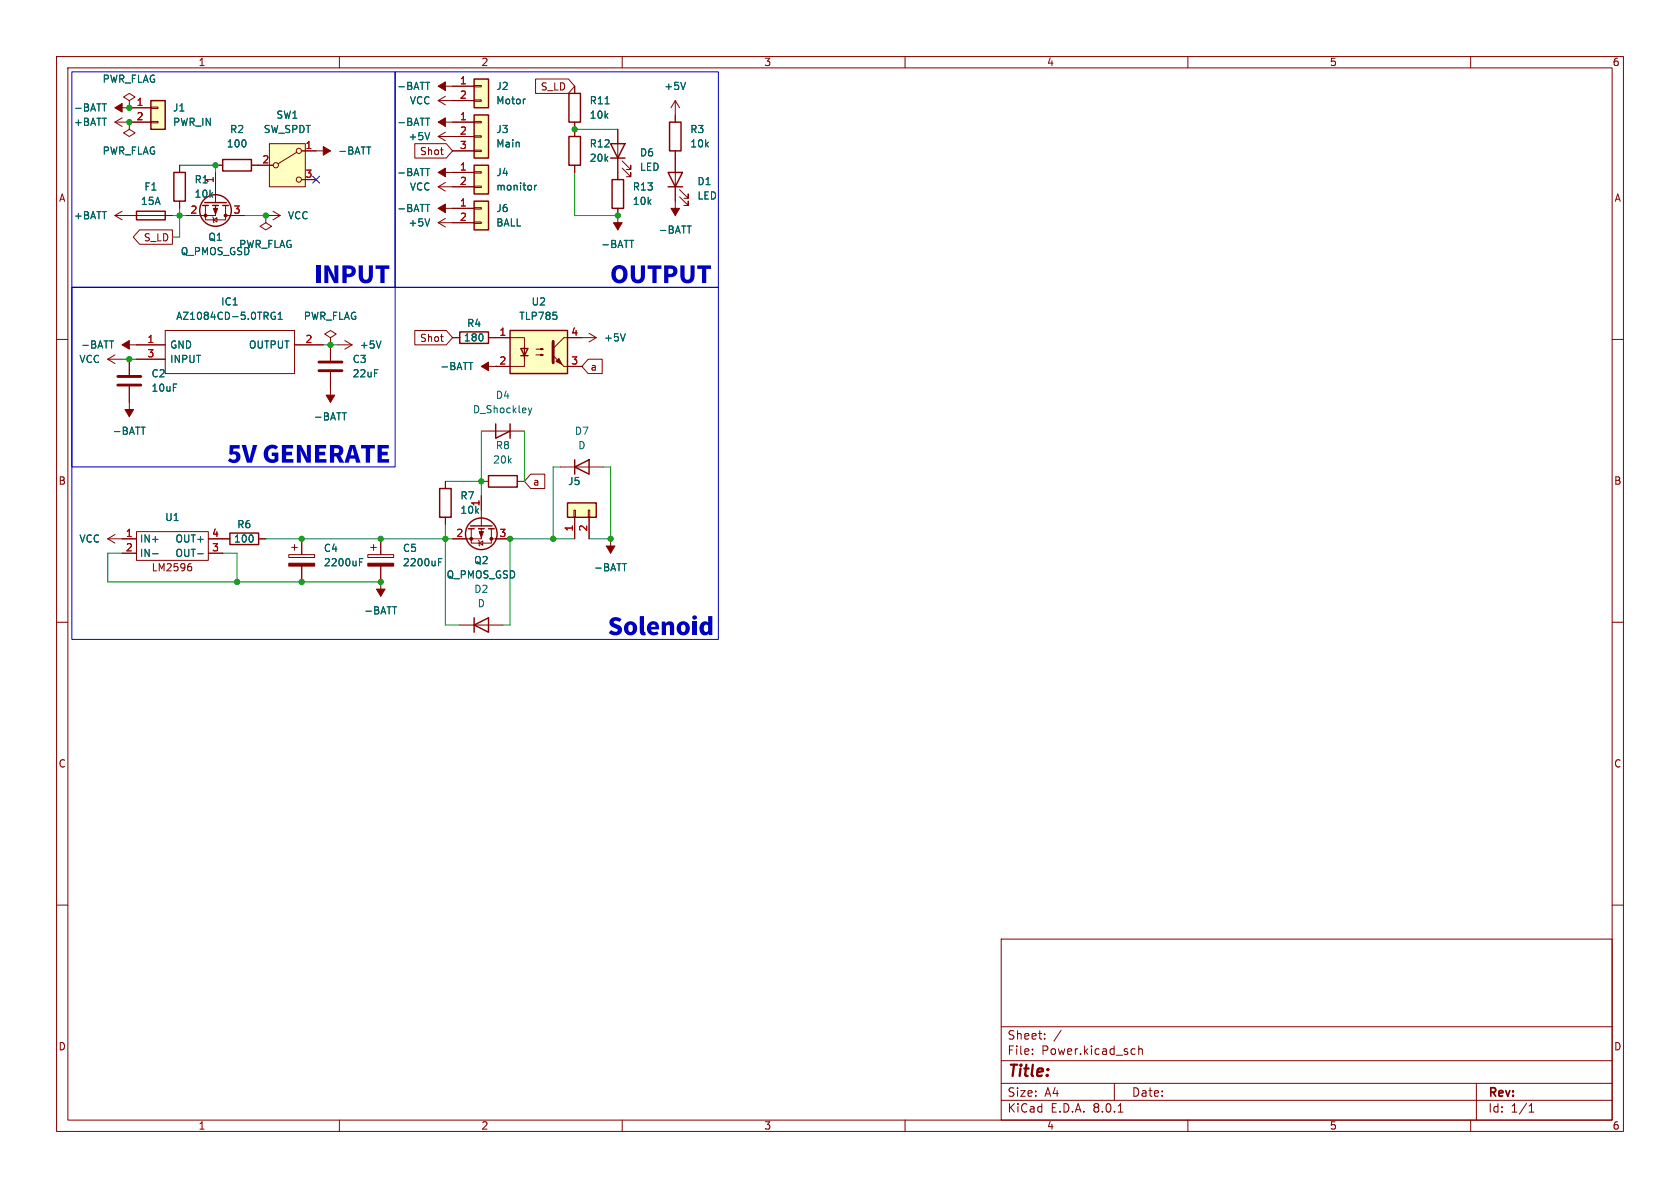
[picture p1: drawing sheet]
<svg xmlns="http://www.w3.org/2000/svg" width="297mm" height="210mm" viewBox="0 0 297 210" stroke-linecap="round" stroke-linejoin="round" font-family="sans-serif">
<g fill="none" stroke="#840000" stroke-width=".18">
<path d="M10 10h277v190h-277zM12 12h273v186h-273zM20.3 19.1h2.6M22.9 17.8l1-.7-1-.6-1.1 .6 1.1 .7v1.3M22.9 19.1h.1M60 10v2M110 10v2M160 10v2M210 10v2M260 10v2M20.3 38.1h10.2M20.3 38.1l1.3 .8"/>
<path d="M20.3 21.6l1.3 .8M20.3 21.6h2.6M21.6 37.3l-1.3 .8M21.6 20.8l-1.3 .8M22.9 21.6v1.3l1 .6-1 .6-1.1-.6 1.1-.6M22.9 21.6h.1M31.7 29.2v1.3M31.7 35.6v1.2M47 38.1v1.3l1 .6-1 .6-1-.6 1-.6M47 38.1h.1M77.5 30.5h2.5M101.6 22.9v1.2"/>
<path d="M101.6 29.2v1.3M10 60h2M29.2 58.4h22.9v7.6h-22.9zM285 60h2M19 63.5l1.3 .8M19 63.5h2.6M20.3 62.7l-1.3 .8M21.6 61h7.6M22.9 63.5v2.8M22.9 68.3v5.4M24.1 63.5h5.1M52.1 61h5"/>
<path d="M58.4 61v2.8M58.4 65.8v5.3M19 95.3h5.1M19 95.3l1.3 .7M20.3 94.5l-1.3 .8M21.6 97.8h2.5M24.1 94h12.7v5.1h-12.7zM33.5 99.6h.3M36.8 95.3h3.8M36.8 97.8h2.6M45.7 95.3h1.3M51.1 98h4.5v.6h-4.5z"/>
<path d="M51.6 96.8h1M52.1 96.3v1M53.3 95.3v2.7M65 98h4.6v.6h-4.6zM65.5 96.8h1M66 96.3v1M67.3 95.3v2.7M83.3 93.5v2.5h3.6v-2.5M84.6 95.5l.1 .1v.8l.1 .1M84.7 96l.6-.4v.8zM85.1 93.5v1.8h-5.1M85.1 87.6v5.4"/>
<path d="M85.1 85.1h1.3M86.9 95.3h3.3M91.4 85.1h1.3M99.1 82.6h7.6M107.9 95.3h.1M107.9 95.3v2.5M10 110h2M33.4 100.1h.3l.2 .3-.1 .4-.4 .1M53.3 100.1v2.8M67.3 100.1v5.3M81.3 110.5h7.6M285 110h2"/>
<path d="M10 160h2M285 160h2M177 166h108v32h-108zM60 198v2M110 198v2M160 198v2M177 194.5h108M177 191.5h108M177 187.5h108M177 181.5h108M182.5 186.3v.1M182.5 185.5v.1"/>
<path d="M184.7 183.6v.1M184.7 182.8v.1M187.6 182.1l-1.3 2M197 191.5v3M197.7 196.6h.8M200.2 185.4l.5 .1M200.7 186.3l-.5 .1M201.3 185.5l.2-.1 .4 .1 .1 .9M201.3 184.9v1.5M210 198v2M260 198v2M261 191.5v6.5"/>
<path d="M270.3 196.6h.9M270.3 195.5l.4-.4v1.5"/>
</g>
<g fill="none" stroke="#840000" stroke-width=".25">
<path d="M24.1 37.3h5.1v1.6h-5.1zM30.7 30.5h2.1v5.1h-2.1zM100.6 24.1h2v5.1h-2zM40.6 94.2h5.1v2.1h-5.1zM82.8 93.5h1M83.2 93h3.8M84.6 93.5h1M86.4 84.1h5v2h-5zM86.4 93.5h1M101.6 82.6l2.5-1.3v2.5zM101.6 81.3v2.5M83.8 110.5l2.6-1.3v2.6z"/>
<path d="M83.8 109.2v2.6"/>
<circle cx="85.1" cy="94.4" r="2.79"/>
</g>
<g fill="#840000" stroke="#840000" stroke-width=".18">
<path d="M84.7 94h.8l-.4 1z"/>
<path d="M21.6 61l1.3-.8v1.5z"/>
<path d="M20.3 19.1l1.3-.8v1.5z"/>
<path d="M57.7 69.9h1.5l-.8 1.2z"/>
<path d="M22.1 72.4h1.5l-.7 1.3z"/>
<path d="M66.5 104.1h1.6l-.8 1.3z"/>
<path d="M51.1 99.6h4.5v.5h-4.5z"/>
<path d="M65 99.6h4.6v.5h-4.6z"/>
<path d="M77.5 30.5l1.2-.8v1.5z"/>
<path d="M107.2 96.5h1.5l-.8 1.3z"/>
<circle cx="83.3" cy="95.2" r=".25"/>
<circle cx="86.9" cy="95.2" r=".25"/>
</g>
<g fill="none" stroke="#006464" stroke-width=".18">
<path d="M18.1 18.4h.7M75.2 29.8h.8M48.6 55.3a.59 .59 0 0 0-.7 .5 .59 .59 0 0 0 .7 .6l.1-.5h-.3M49.2 56.5h.7M49.2 55.6l.3-.4v1.3M19.4 60.3h.7M24.9 75.5h.8M60.5 73h.7M27 97.9h.9M35 97.9h.9M63.6 99.4h.4M63.6 98.8h.6"/>
<path d="M77.5 99.4h.4M77.5 98.8h.6M110 99.6h.8M69.4 107.3h.7"/>
</g>
<path d="M20.8 68.1h4.1M20.8 66.5h4.1M56.4 65.5h4.1M56.4 64h4.1" fill="none" stroke="#840000" stroke-width=".51"/>
<path d="M100.3 88.9h5.1v2.5h-5.1z" fill="#ffffc2"/>
<path d="M85.1 76.2h7.6M78.7 85.1v1.3M78.7 91.4v1.3M101.5 90.2h.2v1.2h-.2zM101.6 91.4v3.9M104 90.2h.3v1.2h-.3zM104.1 91.4v3.9" fill="none" stroke="#840000" stroke-width=".18"/>
<path d="M87.6 74.9v2.6l2.6-1.3M90.2 74.9v2.6M77.7 86.4h2.1v5h-2.1zM100.3 88.9h5.1v2.5h-5.1z" fill="none" stroke="#840000" stroke-width=".25"/>
<path d="M93.4 72.1l.3 .9M93.7 73l-.2 .3M94 72.1l-.3 .9" fill="none" stroke="#006464" stroke-width=".18"/>
<path d="M90.2 58.4h10.1v7.6h-10.1z" fill="#ffffc2"/>
<path d="M107.9 25.4h2.6l-1.3 2.5zM107.9 27.9h2.6M108.2 31.8h2v5h-2zM118.1 30.5h2.5l-1.2 2.5zM118.1 33h2.5M118.4 21.6h2v5.1h-2zM81.3 58.7h5.1v2h-5.1zM90.2 58.4h10.1v7.6h-10.1zM92.1 61.6h1.2l-.6 1.3zM92.1 62.9h1.2" fill="none" stroke="#840000" stroke-width=".25"/>
<g fill="none" stroke="#840000" stroke-width=".18">
<path d="M77.5 15.2h2.5M77.5 17.8l1.2 .7M77.5 17.8h2.5M78.7 17l-1.2 .8M119.4 17.8v3.8M119.4 17.8l-.8 1.3M119.4 17.8l.7 1.3M77.5 21.6h2.5M77.5 24.1l1.2 .8M77.5 24.1h2.5M78.7 23.4l-1.2 .7M109.2 22.9v8.9"/>
<path d="M109.2 36.8v3.8M110 29.7l1.5 1.5v-.7v.7h-.8M110 28.4l1.5 1.6v-.8v.8h-.8M119.4 26.7v11.4M120.1 34.8l1.6 1.5v-.7v.7h-.8M120.1 33.5l1.6 1.6v-.8v.8h-.8M80 59.7h1.3M86.4 59.7h6.3v3.8v-1.9M104.1 58.9l1.3 .8M105.4 59.7h-5.7l-1.9 1.9M105.4 59.7l-1.3 .8M92.7 62.9v1.9h-7.6"/>
<path d="M94.7 62.7h1.3l-.4 .2v-.3l.4 .1M94.7 61.7h1.3l-.4 .1v-.2l.4 .1M99.7 64.8h3.2"/>
</g>
<g fill="#840000" stroke="#840000" stroke-width=".18">
<path d="M97.8 62.9l1.9 1.9z"/>
<path d="M98.3 63.9l.5-.5 .5 1z"/>
<path d="M85.1 64.8l1.3-.8v1.5z"/>
<path d="M118.6 36.8h1.5l-.7 1.3z"/>
<path d="M108.5 39.4h1.5l-.8 1.2z"/>
<path d="M77.5 21.6l1.2-.8v1.6z"/>
<path d="M77.5 15.2l1.2-.7v1.5z"/>
</g>
<path d="M97.8 60.3v3.8" fill="none" stroke="#840000" stroke-width=".51"/>
<path d="M75.2 14.5h.8M121.2 14.5l-.4 1.3M75.2 20.9h.8M76 23.4l-.5 1.3M121.5 39.9h.7M98.4 55.8v.5M110.5 59l-.4 1.3M111.3 42.5h.7M82.9 64.1h.7" fill="none" stroke="#006464" stroke-width=".18"/>
<path d="M83.8 35.6h2.6v5h-2.6z" fill="#ffffc2"/>
<path d="M80 36.8h3.8M80 39.4h3.8M83.8 39.2h1.3v.3h-1.3zM83.8 36.7h1.3v.3h-1.3z" fill="none" stroke="#840000" stroke-width=".18"/>
<path d="M83.8 35.6h2.6v5h-2.6z" fill="none" stroke="#840000" stroke-width=".25"/>
<path d="M83.8 29.2h2.6v5.1h-2.6z" fill="#ffffc2"/>
<path d="M77.5 39.4l1.2 .7M77.5 39.4h2.5M78.7 38.6l-1.2 .8M80 30.5h3.8M80 33h3.8M83.8 32.9h1.3v.2h-1.3zM83.8 30.4h1.3v.2h-1.3z" fill="none" stroke="#840000" stroke-width=".18"/>
<path d="M83.8 29.2h2.6v5.1h-2.6z" fill="none" stroke="#840000" stroke-width=".25"/>
<path d="M76 38.7l-.5 1.2M94.5 32.8v.8M94.9 32.8l-.4 .2" fill="none" stroke="#006464" stroke-width=".18"/>
<path d="M83.8 20.3h2.6v7.6h-2.6z" fill="#ffffc2"/>
<path d="M80 21.6h3.8M80 24.1h3.8M80 26.7h3.8M83.8 26.5h1.3v.3h-1.3zM83.8 24h1.3v.3h-1.3zM83.8 21.5h1.3v.2h-1.3z" fill="none" stroke="#840000" stroke-width=".18"/>
<path d="M83.8 20.3h2.6v7.6h-2.6z" fill="none" stroke="#840000" stroke-width=".25"/>
<path d="M83.8 14h2.6v5.1h-2.6z" fill="#ffffc2"/>
<path d="M80 15.2h3.8M80 17.8h3.8M83.8 17.7h1.3v.2h-1.3zM83.8 15.1h1.3v.3h-1.3zM101.6 15.2v1.3M77.5 33l1.2 .8M77.5 33h2.5M77.5 36.8h2.5M78.7 32.3l-1.2 .7M101.6 21.6v1.3" fill="none" stroke="#840000" stroke-width=".18"/>
<path d="M83.8 14h2.6v5.1h-2.6zM100.6 16.5h2v5.1h-2z" fill="none" stroke="#840000" stroke-width=".25"/>
<path d="M92.8 17.5h.1M107 18.4h.7M75.2 36.1h.8" fill="none" stroke="#006464" stroke-width=".18"/>
<path d="M77.5 36.8l1.2-.7v1.5z" fill="#840000" stroke="#840000" stroke-width=".18"/>
<path d="M47.6 25.4h6.4v7.6h-6.4z" fill="#ffffc2"/>
<g fill="none" stroke="#840000" stroke-width=".18">
<path d="M36.3 36.3v2.6h3.6v-2.6M37.6 38.4l.1 .1v.7l.1 .2M37.7 38.9l.7-.4v.7zM38.1 36.3v1.8h-5.1M38.1 29.2h1.3M38.1 30.5v5.3M39.9 38.1h3.3M44.4 29.2h3.9M47 38.1h2.5M47.6 25.4h6.4v7.6h-6.4zM48.3 37.3l1.2 .8M49.5 38.1l-1.2 .8"/>
<path d="M52.5 26.9l-3.4 2.1M53.3 26.7h5.1M53.3 31.8h2.6M58.4 59.7l1-.6-1-.7-1 .7 1 .6v1.3M58.4 61h.1M59.7 61h2.5M61 60.2l1.2 .8M62.2 61l-1.2 .7"/>
<circle cx="48.8" cy="29.2" r=".46"/>
<circle cx="52.8" cy="26.7" r=".46"/>
<circle cx="52.8" cy="31.8" r=".46"/>
</g>
<g fill="none" stroke="#840000" stroke-width=".25">
<path d="M35.8 36.3h1M36.2 35.8h3.8M37.6 36.3h1M39.4 28.2h5v2h-5zM39.4 36.3h1"/>
<circle cx="38.1" cy="37.2" r="2.79"/>
</g>
<g fill="#840000" stroke="#840000" stroke-width=".18">
<path d="M37.7 36.8h.8l-.4 1z"/>
<path d="M57.1 25.9l1.3 .8-1.3 .7z"/>
<circle cx="36.3" cy="38.1" r=".25"/>
<circle cx="39.9" cy="38.1" r=".25"/>
</g>
<path d="M64.8 26h.7M67.4 60.3l-.5 1.2" fill="none" stroke="#006464" stroke-width=".18"/>
<path d="M26.7 17.8h2.5v5.1h-2.5z" fill="#ffffc2"/>
<path d="M22.9 19.1h3.8M26.7 18.9h1.2v.3h-1.2zM94.7 14h5.8l1.1 1.2-1.1 1.3h-5.8zM22.9 21.6h3.8M26.7 21.5h1.2v.2h-1.2zM73.3 25.4h5.6l1.1 1.3-1.1 1.2h-5.6zM24.7 40.6h5.8v2.6h-5.8l-1.1-1.3zM73.3 58.4h5.6l1.1 1.3-1.1 1.3h-5.6zM104 63.5h2.5v2.5h-2.5l-1.1-1.2zM93.8 83.8h2.5v2.6h-2.5l-1.1-1.3z" fill="none" stroke="#840000" stroke-width=".18"/>
<path d="M26.7 17.8h2.5v5.1h-2.5z" fill="none" stroke="#840000" stroke-width=".25"/>
<path d="M125.2 108.9h.7v3.4h-.6v-.3a.98 .98 0 0 1-1.2 .2 .98 .98 0 0 1-.4-1.1h.7a.45 .45 0 0 0 .2 .5 .45 .45 0 0 0 .6-.1v-.9a.47 .47 0 0 0-.6-.1 .47 .47 0 0 0-.2 .6h-.7a.98 .98 0 0 1 .4-1.1 .98 .98 0 0 1 1.1 .1z" fill="#0000c2"/>
<path d="M12.7 12.7h57.1v38.1h-57.1zM69.8 12.7h57.2v38.1h-57.2zM12.7 50.8h57.1v31.8h-57.1zM12.7 50.8h114.3v62.2h-114.3z" fill="none" stroke="#0000c2" stroke-width=".18"/>
<g fill="none" stroke="#009600" stroke-width=".18">
<path d="M30.5 38.1h2.5M31.7 36.8v5.1h-1.2M31.7 29.2h6.4v1.3M43.2 38.1h3.8M101.6 30.5v7.6h7.6M101.6 22.9h7.6M21.6 63.5h2.5M57.1 61h2.6M85.1 76.2v11.4M92.7 76.2v8.9M21.6 97.8h-2.6v5.1h48.3M39.4 97.8h2.5v5.1"/>
<path d="M47 95.3h33M78.7 92.7v17.8h2.6M78.7 85.1h6.4M99.1 82.6h-1.3v12.7M101.6 95.3h-11.4v15.2h-1.3M106.7 82.6h1.2v12.7h-3.8"/>
</g>
<path d="M55.3 31.1l1.2 1.3M56.5 31.1l-1.2 1.3" fill="none" stroke="#000084" stroke-width=".18"/>
<g fill="none" stroke="#006464" stroke-width=".18">
<path d="M18.1 18.4h.7M75.2 14.5h.8M92.8 17.5h.1M107 18.4h.7M121.2 14.5l-.4 1.3M64.8 26h.7M75.2 20.9h.8M75.2 36.1h.8M75.2 29.8h.8M76 23.4l-.5 1.3M76 38.7l-.5 1.2M94.5 32.8v.8"/>
<path d="M94.9 32.8l-.4 .2M121.5 39.9h.7M48.6 55.3a.59 .59 0 0 0-.7 .5 .59 .59 0 0 0 .7 .6l.1-.5h-.3M49.2 56.5h.7M49.2 55.6l.3-.4v1.3M98.4 55.8v.5M110.5 59l-.4 1.3M111.3 42.5h.7M19.4 60.3h.7M24.9 75.5h.8M60.5 73h.7M67.4 60.3l-.5 1.2"/>
<path d="M82.9 64.1h.7M27 97.9h.9M35 97.9h.9M63.6 99.4h.4M63.6 98.8h.6M77.5 99.4h.4M77.5 98.8h.6M110 99.6h.8M69.4 107.3h.7"/>
</g>
<g fill="none" stroke="#840000" stroke-width=".18">
<path d="M22.9 19.1h.1M22.9 19.1h3.8M80 15.2h3.8M80 17.8h3.8M101.6 15.2v1.3M22.9 21.6h.1M22.9 21.6h3.8M22.9 38.1h1.2M29.2 38.1h1.3M31.7 29.2v1.3M31.7 35.6v1.2M33 38.1h2.6"/>
<path d="M38.1 29.2h1.3M38.1 30.5v2.5M40.6 38.1h2.6M44.4 29.2h3.9M47 38.1h.1M53.3 26.7h2.6M53.3 31.8h2.6M80 36.8h3.8M80 39.4h3.8M80 30.5h3.8M80 33h3.8M80 21.6h3.8"/>
<path d="M80 24.1h3.8M80 26.7h3.8M101.6 21.6v2.5M101.6 29.2v1.3M109.2 22.9v2.5M109.2 27.9v3.9M109.2 36.8v1.3M119.4 20.3v1.3M119.4 26.7v3.8M119.4 33v2.6M80 59.7h1.3M86.4 59.7h3.8"/>
<path d="M100.3 59.7h2.6M22.9 63.5v2.8M22.9 68.3v2.8M24.1 61h5.1M24.1 63.5h5.1M52.1 61h5M58.4 61h.1M58.4 61v2.8M58.4 65.8v2.8M87.6 64.8h2.6M100.3 64.8h2.6M21.6 95.3h2.5"/>
<path d="M21.6 97.8h2.5M36.8 95.3h3.8M36.8 97.8h2.6M45.7 95.3h1.3M53.3 95.3v2.7M67.3 95.3v2.7M78.7 85.1v1.3M78.7 91.4v1.3M80 95.3h2.5M85.1 87.6v2.6M87.6 95.3h2.6M101.6 91.4v3.9"/>
<path d="M104.1 91.4v3.9M107.9 95.3h.1M53.3 100.1v2.8M67.3 100.1v2.8"/>
</g>
<g fill="#009600" stroke="#009600" stroke-width=".18">
<circle cx="53.3" cy="95.3" r=".46"/>
<circle cx="67.3" cy="95.3" r=".46"/>
<circle cx="67.3" cy="102.9" r=".46"/>
<circle cx="53.3" cy="102.9" r=".46"/>
<circle cx="41.9" cy="102.9" r=".46"/>
<circle cx="109.2" cy="38.1" r=".46"/>
<circle cx="101.6" cy="22.9" r=".46"/>
<circle cx="97.8" cy="95.3" r=".46"/>
<circle cx="107.9" cy="95.3" r=".46"/>
<circle cx="85.1" cy="85.1" r=".46"/>
<circle cx="90.2" cy="95.3" r=".46"/>
<circle cx="78.7" cy="95.3" r=".46"/>
<circle cx="22.9" cy="63.5" r=".46"/>
<circle cx="38.1" cy="29.2" r=".46"/>
<circle cx="31.7" cy="38.1" r=".46"/>
<circle cx="58.4" cy="61" r=".46"/>
<circle cx="47" cy="38.1" r=".46"/>
<circle cx="22.9" cy="21.6" r=".46"/>
<circle cx="22.9" cy="19.1" r=".46"/>
</g>
<g font-size="4.2" fill="#0000c2">
<text x="55.5" y="50.9">INPUT</text>
<text x="107.9" y="50.9">OUTPUT</text>
<text x="40.2" y="82.7">5V GENERATE</text>
<text x="107.5" y="113.1">Solenoid</text>
</g>
<text font-size="2.8" fill="#840000" x="178" y="190.9">Title:</text>
<g font-size="2.1" fill="#840000">
<text x="178" y="184">Sheet:</text>
<text x="178" y="186.7">File:</text>
<text x="184.1" y="186.7">Power.kicad_sch</text>
<text x="178" y="196.9">KiCad</text>
<text x="178" y="194.1">Size:</text>
<text x="184.7" y="194.1">A4</text>
<text x="185.7" y="196.9">E.D.A.</text>
<text x="193.3" y="196.9">8.0.1</text>
<text x="200" y="194.1">Date:</text>
<text x="263" y="194.3">Rev:</text>
<text x="263" y="196.9">Id:</text>
<text x="267.1" y="196.9">1/1</text>
</g>
<g font-size="1.8" fill="#840000">
<text x="35" y="11.9">1</text>
<text x="85" y="11.9">2</text>
<text x="135" y="11.9">3</text>
<text x="185" y="11.9">4</text>
<text x="235" y="11.9">5</text>
<text x="285" y="11.9">6</text>
<text x="95.5" y="16.2">S_LD</text>
<text x="74.1" y="27.6">Shot</text>
<text x="10.3" y="35.9">A</text>
<text x="285.3" y="35.9">A</text>
<text x="25.3" y="42.9">S_LD</text>
<text x="74.1" y="60.6">Shot</text>
<text x="88.2" y="64.5">2</text>
<text x="104.3" y="65.7">a</text>
<text x="10.3" y="85.9">B</text>
<text x="94.1" y="86">a</text>
<text x="285.3" y="85.9">B</text>
<text x="26.7" y="101.2">LM2596</text>
<text x="10.3" y="135.9">C</text>
<text x="285.3" y="135.9">C</text>
<text x="10.3" y="185.9">D</text>
<text x="285.3" y="185.9">D</text>
<text x="35" y="199.9">1</text>
<text x="85" y="199.9">2</text>
<text x="135" y="199.9">3</text>
<text x="185" y="199.9">4</text>
<text x="235" y="199.9">5</text>
<text x="285" y="199.9">6</text>
</g>
<g font-size="1.8" fill="#006464">
<text x="18" y="14.8">PWR_FLAG</text>
<text x="70.1" y="16.1">-BATT</text>
<text x="87.6" y="16.1">J2</text>
<text x="117.3" y="16.1">+5V</text>
<text x="13" y="19.9">-BATT</text>
<text x="13" y="22.5">+BATT</text>
<text x="30.5" y="19.9">J1</text>
<text x="30.5" y="22.5">PWR_IN</text>
<text x="40.6" y="23.7">R2</text>
<text x="46.5" y="23.7">SW_SPDT</text>
<text x="48.8" y="21.2">SW1</text>
<text x="70.1" y="22.5">-BATT</text>
<text x="72.4" y="18.6">VCC</text>
<text x="87.6" y="23.7">J3</text>
<text x="87.6" y="18.6">Motor</text>
<text x="104.1" y="21.2">10k</text>
<text x="104.1" y="18.6">R11</text>
<text x="121.9" y="23.7">R3</text>
<text x="18" y="27.5">PWR_FLAG</text>
<text x="40" y="26.3">100</text>
<text x="59.7" y="27.5">-BATT</text>
<text x="72.1" y="25">+5V</text>
<text x="87.6" y="26.3">Main</text>
<text x="104.1" y="28.8">20k</text>
<text x="104.1" y="26.3">R12</text>
<text x="113" y="27.9">D6</text>
<text x="121.9" y="26.3">10k</text>
<text x="25.4" y="33.9">F1</text>
<text x="34.3" y="32.6">R1</text>
<text x="34.3" y="35.2">10k</text>
<text x="70.1" y="31.3">-BATT</text>
<text x="72.4" y="33.9">VCC</text>
<text x="87.6" y="31.3">J4</text>
<text x="87.6" y="33.9">monitor</text>
<text x="111.8" y="33.9">R13</text>
<text x="113" y="30.4">LED</text>
<text x="123.2" y="32.9">D1</text>
<text x="123.2" y="35.5">LED</text>
<text x="13" y="39">+BATT</text>
<text x="24.8" y="36.4">15A</text>
<text x="50.8" y="39">VCC</text>
<text x="70.1" y="37.7">-BATT</text>
<text x="72.1" y="40.2">+5V</text>
<text x="87.6" y="37.7">J6</text>
<text x="87.6" y="40.2">BALL</text>
<text x="111.8" y="36.4">10k</text>
<text x="116.3" y="41.5">-BATT</text>
<text x="31.9" y="45.3">Q_PMOS_GSD</text>
<text x="36.7" y="42.8">Q1</text>
<text x="42.2" y="44">PWR_FLAG</text>
<text x="106.2" y="44">-BATT</text>
<text x="31" y="56.7">AZ1084CD-5.0TRG1</text>
<text x="39" y="54.2">IC1</text>
<text x="53.6" y="56.7">PWR_FLAG</text>
<text x="82.5" y="58">R4</text>
<text x="91.7" y="56.7">TLP785</text>
<text x="93.9" y="54.2">U2</text>
<text x="13.9" y="64.4">VCC</text>
<text x="14.2" y="61.8">-BATT</text>
<text x="30" y="61.8">GND</text>
<text x="30" y="64.4">INPUT</text>
<text x="43.9" y="61.8">OUTPUT</text>
<text x="62.2" y="64.4">C3</text>
<text x="63.5" y="61.8">+5V</text>
<text x="77.7" y="65.6">-BATT</text>
<text x="81.9" y="60.6">180</text>
<text x="106.7" y="60.6">+5V</text>
<text x="26.7" y="66.9">C2</text>
<text x="26.7" y="69.4">10uF</text>
<text x="62.2" y="66.9">22uF</text>
<text x="87.6" y="70.7">D4</text>
<text x="19.8" y="77.1">-BATT</text>
<text x="55.4" y="74.5">-BATT</text>
<text x="83.5" y="73.3">D_Shockley</text>
<text x="101.5" y="77.1">D7</text>
<text x="87.1" y="82.1">20k</text>
<text x="87.6" y="79.6">R8</text>
<text x="102.1" y="79.6">D</text>
<text x="81.3" y="88.5">R7</text>
<text x="100.3" y="86">J5</text>
<text x="29.1" y="92.3">U1</text>
<text x="41.8" y="93.6">R6</text>
<text x="81.3" y="91">10k</text>
<text x="13.9" y="96.1">VCC</text>
<text x="24.6" y="96.1">IN+</text>
<text x="24.6" y="98.7">IN-</text>
<text x="30.9" y="98.7">OUT-</text>
<text x="30.9" y="96.1">OUT+</text>
<text x="41.3" y="96.1">100</text>
<text x="57.2" y="97.8">C4</text>
<text x="57.2" y="100.3">2200uF</text>
<text x="71.1" y="97.8">C5</text>
<text x="71.1" y="100.3">2200uF</text>
<text x="83.7" y="99.9">Q2</text>
<text x="104.9" y="101.2">-BATT</text>
<text x="78.8" y="102.5">Q_PMOS_GSD</text>
<text x="83.7" y="105">D2</text>
<text x="84.4" y="107.5">D</text>
<text x="64.3" y="108.8">-BATT</text>
</g>
<g font-size="1.8" fill="#a90000">
<text x="81.2" y="15">1</text>
<text x="81.2" y="17.5">2</text>
<text x="24.1" y="18.8">1</text>
<text x="24.1" y="21.3">2</text>
<text x="81.2" y="21.3">1</text>
<text x="81.2" y="23.9">2</text>
<text x="46.3" y="29">2</text>
<text x="53.9" y="26.4">1</text>
<text x="81.2" y="26.4">3</text>
<text x="37.8" y="32.5" transform="rotate(-90 37.8 32.5)">1</text>
<text x="53.9" y="31.5">3</text>
<text x="81.2" y="30.2">1</text>
<text x="81.2" y="32.8">2</text>
<text x="33.6" y="37.8">2</text>
<text x="41.2" y="37.8">3</text>
<text x="81.2" y="36.6">1</text>
<text x="81.2" y="39.1">2</text>
<text x="88.2" y="59.4">1</text>
<text x="100.9" y="59.4">4</text>
<text x="26" y="60.7">1</text>
<text x="26" y="63.2">3</text>
<text x="53.9" y="60.7">2</text>
<text x="100.9" y="64.5">3</text>
<text x="84.8" y="89.6" transform="rotate(-90 84.8 89.6)">1</text>
<text x="22.2" y="95">1</text>
<text x="37.4" y="95">4</text>
<text x="80.6" y="95">2</text>
<text x="88.2" y="95">3</text>
<text x="101.3" y="94.1" transform="rotate(-90 101.3 94.1)">1</text>
<text x="103.9" y="94.1" transform="rotate(-90 103.9 94.1)">2</text>
<text x="22.2" y="97.5">2</text>
<text x="37.4" y="97.5">3</text>
</g>
</svg>
